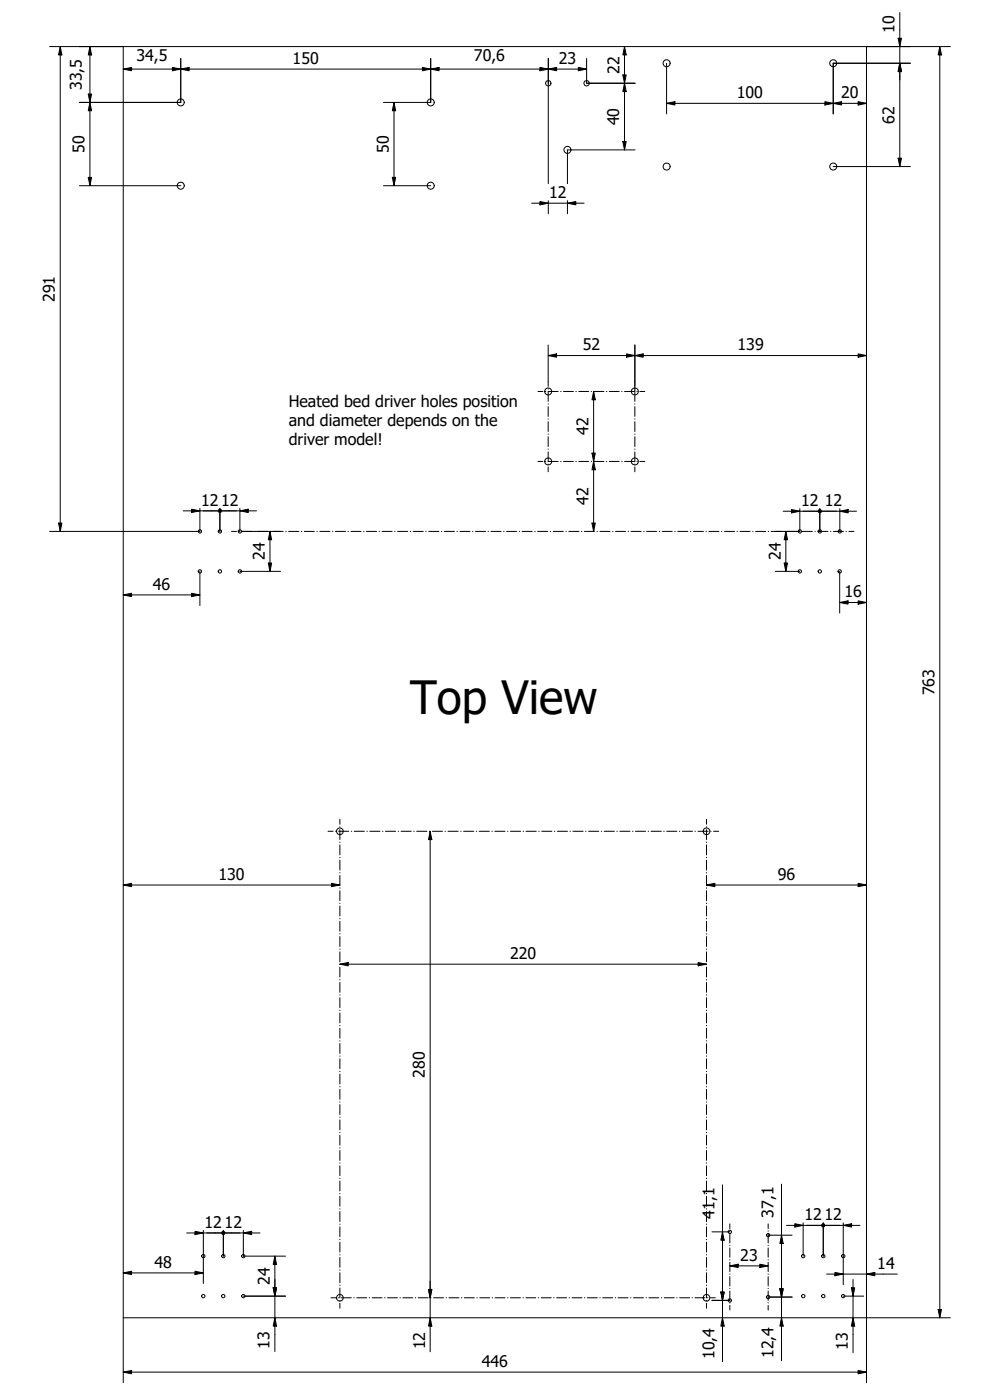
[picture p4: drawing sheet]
<svg xmlns="http://www.w3.org/2000/svg" width="297mm" height="420mm" viewBox="0 0 297 420" stroke-linecap="round" stroke-linejoin="round" font-family="sans-serif">
<!-- layer: Visible (ISO) -->
<g fill="none" stroke="#000" stroke-width=".3">
<path d="M37 14h223v381.5h-223z"/>
<circle cx="200" cy="19" r="1.05"/>
<circle cx="250" cy="19" r="1.05"/>
<circle cx="54.2" cy="30.7" r="1.05"/>
<circle cx="129.2" cy="30.7" r="1.05"/>
<circle cx="164.5" cy="25" r=".8"/>
<circle cx="176" cy="25" r=".8"/>
<circle cx="54.2" cy="55.7" r="1.05"/>
<circle cx="129.2" cy="55.7" r="1.05"/>
<circle cx="170.3" cy="45" r="1.05"/>
<circle cx="200" cy="50" r="1.05"/>
<circle cx="250" cy="50" r="1.05"/>
<circle cx="164.5" cy="117.5" r="1.05"/>
<circle cx="190.5" cy="117.5" r="1.05"/>
<circle cx="164.5" cy="138.5" r="1.05"/>
<circle cx="190.5" cy="138.5" r="1.05"/>
<circle cx="60" cy="159.5" r=".5"/>
<circle cx="66" cy="159.5" r=".5"/>
<circle cx="72" cy="159.5" r=".5"/>
<circle cx="240" cy="159.5" r=".5"/>
<circle cx="246" cy="159.5" r=".5"/>
<circle cx="252" cy="159.5" r=".5"/>
<circle cx="60" cy="171.5" r=".5"/>
<circle cx="66" cy="171.5" r=".5"/>
<circle cx="72" cy="171.5" r=".5"/>
<circle cx="240" cy="171.5" r=".5"/>
<circle cx="246" cy="171.5" r=".5"/>
<circle cx="251.9" cy="171.5" r=".5"/>
<circle cx="102" cy="249.5" r="1"/>
<circle cx="212" cy="249.5" r="1"/>
<circle cx="61" cy="377" r=".5"/>
<circle cx="67" cy="377" r=".5"/>
<circle cx="73" cy="377" r=".5"/>
<circle cx="219" cy="369.7" r=".5"/>
<circle cx="230.5" cy="370.7" r=".5"/>
<circle cx="241" cy="377" r=".5"/>
<circle cx="247" cy="377" r=".5"/>
<circle cx="253" cy="377" r=".5"/>
<circle cx="61" cy="389" r=".5"/>
<circle cx="67" cy="389" r=".5"/>
<circle cx="73" cy="389" r=".5"/>
<circle cx="102" cy="389.5" r="1"/>
<circle cx="212" cy="389.5" r="1"/>
<circle cx="219" cy="390.3" r=".5"/>
<circle cx="230.5" cy="389.3" r=".5"/>
<circle cx="241" cy="389" r=".5"/>
<circle cx="247" cy="389" r=".5"/>
<circle cx="253" cy="389" r=".5"/>
</g>
<!-- layer: Sketch Geometry (ISO) -->
<g fill="none" stroke="#000" stroke-width=".3">
<path d="M161.4 117.5h1.5M163.6 117.5h.2M164.5 114.5v1.4M164.5 116.7v.1M164.5 117.5v3M164.5 117.5h3M168.2 117.5h.1M169.1 117.5h2.9M172.8 117.5h.1M173.7 117.5h2.9M177.4 117.5h.1M178.2 117.5h3"/>
<path d="M181.9 117.5h.2M182.8 117.5h3M186.5 117.5h.1M187.4 117.5h3M190.5 114.5v1.4M190.5 116.7v.1M190.5 117.5v3M191.1 117.5h.1M192 117.5h1.5M161.4 138.5h1.5M163.6 138.5h.2M164.5 121.2v.1"/>
<path d="M164.5 122v3M164.5 125.7v.1M164.5 126.6v2.9M164.5 130.2v.1M164.5 131.1v2.9M164.5 134.7v.2M164.5 135.6v2.9M164.5 139.3v.1M164.5 138.5h3M168.2 138.5h.1M169.1 138.5h2.9M172.8 138.5h.1"/>
<path d="M173.7 138.5h2.9M177.4 138.5h.1M178.2 138.5h3M181.9 138.5h.2M182.8 138.5h3M186.5 138.5h.1M187.4 138.5h3M190.5 121.2v.1M190.5 122v3M190.5 125.7v.1M190.5 126.6v2.9M190.5 130.2v.1"/>
<path d="M190.5 131.1v2.9M190.5 134.7v.2M190.5 135.6v2.9M190.5 139.3v.1M191.1 138.5h.1M192 138.5h1.5M69.5 159.5h1.5M71.7 159.5h.2M72.6 159.5h3M76.4 159.5h.1M77.3 159.5h3M81.1 159.5h.1"/>
<path d="M81.9 159.5h3.1M85.7 159.5h.2M86.6 159.5h3M90.4 159.5h.1M91.3 159.5h3M95.1 159.5h.1M96 159.5h3M99.7 159.5h.2M100.6 159.5h3.1M104.4 159.5h.1M105.3 159.5h3M109.1 159.5h.1"/>
<path d="M110 159.5h3M113.7 159.5h.2M114.6 159.5h3.1M118.4 159.5h.1M119.3 159.5h3M123.1 159.5h.1M124 159.5h3M127.8 159.5h.1M128.6 159.5h3.1M132.4 159.5h.2M133.3 159.5h3M137.1 159.5h.1"/>
<path d="M138 159.5h3M141.8 159.5h.1M142.6 159.5h3.1M146.4 159.5h.2M147.3 159.5h3M151.1 159.5h.1M152 159.5h3M155.8 159.5h.1M156.7 159.5h3M160.4 159.5h.2M161.3 159.5h3.1M164.5 140.1v1.5"/>
<path d="M165.1 159.5h.1M166 159.5h3M169.8 159.5h.1M170.7 159.5h3M174.5 159.5h.1M175.3 159.5h3.1M179.1 159.5h.1M180 159.5h3M183.8 159.5h.1M184.7 159.5h3M188.5 159.5h.1M189.3 159.5h3.1"/>
<path d="M190.5 140.1v1.5M193.1 159.5h.2M194 159.5h3M197.8 159.5h.1M198.7 159.5h3M202.5 159.5h.1M203.4 159.5h3M207.1 159.5h.2M208 159.5h3M211.8 159.5h.1M212.7 159.5h3M216.5 159.5h.1"/>
<path d="M217.4 159.5h3M221.1 159.5h.2M222 159.5h3.1M225.8 159.5h.1M226.7 159.5h3M230.5 159.5h.1M231.4 159.5h3M235.2 159.5h.1M236 159.5h3.1M239.8 159.5h.2M240.7 159.5h3M244.5 159.5h.1"/>
<path d="M245.4 159.5h3M249.2 159.5h.1M250 159.5h3.1M253.8 159.5h.2M254.7 159.5h1.5M98.4 249.5h1.5M100.7 249.5h.1M101.6 249.5h3M102 245.9v1.5M102 248.1v.1M102 249v3M102 252.7v.1"/>
<path d="M102 253.6v2.9M102 257.3v.1M102 258.2v2.9M105.4 249.5h.1M106.3 249.5h3M110.1 249.5h.1M111 249.5h3M114.8 249.5h.1M115.7 249.5h3M119.5 249.5h.1M120.3 249.5h3.1M124.1 249.5h.2"/>
<path d="M125 249.5h3.1M128.8 249.5h.2M129.7 249.5h3.1M133.5 249.5h.2M134.4 249.5h3.1M138.2 249.5h.1M139.1 249.5h3M142.9 249.5h.1M143.8 249.5h3M147.6 249.5h.1M148.5 249.5h3M152.3 249.5h.1"/>
<path d="M153.2 249.5h3M157 249.5h.1M157.9 249.5h3M161.6 249.5h.2M162.5 249.5h3.1M166.3 249.5h.2M167.2 249.5h3.1M171 249.5h.2M171.9 249.5h3.1M175.7 249.5h.1M176.6 249.5h3M180.4 249.5h.1"/>
<path d="M181.3 249.5h3M185.1 249.5h.1M186 249.5h3M189.8 249.5h.1M190.7 249.5h3M194.5 249.5h.1M195.4 249.5h3M199.2 249.5h.1M200 249.5h3.1M203.8 249.5h.2M204.7 249.5h3.1M208.5 249.5h.2"/>
<path d="M209.4 249.5h3.1M212 245.9v1.5M212 248.1v.1M212 249v3M212 252.7v.1M212 253.6v2.9M212 257.3v.1M212 258.2v2.9M213.2 249.5h.1M214.1 249.5h1.5M102 261.9v.1M102 262.7v3"/>
<path d="M102 266.5v.1M102 267.3v3M102 271v.2M102 271.9v3M102 275.6v.2M102 276.5v3M212 261.9v.1M212 262.7v3M212 266.5v.1M212 267.3v3M212 271v.2M212 271.9v3"/>
<path d="M212 275.6v.2M212 276.5v3M102 280.2v.1M102 281.1v3M102 284.8v.1M102 285.7v2.9M102 289.4v.1M102 290.3v2.9M102 294v.1M102 294.8v3M102 298.6v.1M102 299.4v3"/>
<path d="M212 280.2v.1M212 281.1v3M212 284.8v.1M212 285.7v2.9M212 289.4v.1M212 290.3v2.9M212 294v.1M212 294.8v3M212 298.6v.1M212 299.4v3M102 303.1v.2M102 304v3"/>
<path d="M102 307.7v.2M102 308.6v3M102 312.3v.1M102 313.2v3M102 316.9v.1M102 317.8v2.9M212 303.1v.2M212 304v3M212 307.7v.2M212 308.6v3M212 312.3v.1M212 313.2v3"/>
<path d="M212 316.9v.1M212 317.8v2.9M102 321.5v.1M102 322.4v2.9M102 326.1v.1M102 326.9v3M102 330.7v.1M102 331.5v3M102 335.2v.2M102 336.1v3M102 339.8v.1M212 321.5v.1"/>
<path d="M212 322.4v2.9M212 326.1v.1M212 326.9v3M212 330.7v.1M212 331.5v3M212 335.2v.2M212 336.1v3M212 339.8v.1M102 340.7v3M102 344.4v.1M102 345.3v2.9M102 349v.1"/>
<path d="M102 349.9v2.9M102 353.6v.1M102 354.4v3M102 358.2v.1M102 359v3M212 340.7v3M212 344.4v.1M212 345.3v2.9M212 349v.1M212 349.9v2.9M212 353.6v.1M212 354.4v3"/>
<path d="M212 358.2v.1M212 359v3M102 362.8v.1M102 363.6v3M102 367.3v.2M102 368.2v3M102 371.9v.1M102 372.8v3M102 376.5v.1M102 377.4v2.9M212 362.8v.1M212 363.6v3"/>
<path d="M212 367.3v.2M212 368.2v3M212 371.9v.1M212 372.8v3M212 376.5v.1M212 377.4v2.9M219 367.3v1.4M219 369.4v.1M219 370.2v2.8M219 373.7v.1M219 374.5v2.8M219 378v.1"/>
<path d="M219 378.8v2.8M230.5 367.3v1.4M230.5 369.4v.1M230.5 370.2v2.8M230.5 373.7v.1M230.5 374.5v2.8M230.5 378v.1M230.5 378.8v2.8M99.3 389.5h1.5M101.5 389.5h.2M102 381.1v.1M102 382v2.9"/>
<path d="M102 385.7v.1M102 386.5v3M102 390.3v.1M102 391.1v1.5M102.4 389.5h3M106.2 389.5h.1M107 389.5h3M110.8 389.5h.1M111.6 389.5h3M115.4 389.5h.1M116.3 389.5h3M120 389.5h.1"/>
<path d="M120.9 389.5h3M124.6 389.5h.1M125.5 389.5h3M129.2 389.5h.1M130.1 389.5h3M133.8 389.5h.2M134.7 389.5h3M138.5 389.5h.1M139.3 389.5h3M143.1 389.5h.1M143.9 389.5h3M147.7 389.5h.1"/>
<path d="M148.6 389.5h2.9M152.3 389.5h.1M153.2 389.5h3M156.9 389.5h.1M157.8 389.5h3M161.5 389.5h.1M162.4 389.5h3M166.1 389.5h.2M167 389.5h3M170.7 389.5h.2M171.6 389.5h3M175.4 389.5h.1"/>
<path d="M176.2 389.5h3M180 389.5h.1M180.8 389.5h3M184.6 389.5h.1M185.5 389.5h2.9M189.2 389.5h.1M190.1 389.5h3M193.8 389.5h.1M194.7 389.5h3M198.4 389.5h.1M199.3 389.5h3M203 389.5h.2"/>
<path d="M203.9 389.5h3M207.7 389.5h.1M208.5 389.5h3M212 381.1v.1M212 382v2.9M212 385.7v.1M212 386.5v3M212 390.3v.1M212 391.1v1.5M212.3 389.5h.1M213.1 389.5h1.5M219 382.3v.1"/>
<path d="M219 383.1v2.8M219 386.6v.2M219 387.5v2.7M219 390.9v.2M219 391.8v1.4M230.5 382.3v.1M230.5 383.1v2.8M230.5 386.6v.2M230.5 387.5v2.7M230.5 390.9v.2M230.5 391.8v1.4"/>
</g>
<!-- layer: Dimension (ISO) -->
<g fill="none" stroke="#000" stroke-width=".3">
<path d="M14.9 14h22.1M18.1 14l.5 2.5h-1zM18.1 14v145.5M27 14l.5 2.5h-1zM27 14v41.7M54.2 17.6v13.1h-30.4M129.2 17.6v13.1h-14.2M164.5 17.6v37.5M176 17.6v7.4h14.6M187.4 14l.5 2.5h-1zM187.4 14v31M200 19v15.2"/>
<path d="M260 14h25.2M269.5 11.5h1l-.5 2.5zM270 19l.5 2.5h-1zM270 3.7v46.3M273.2 19h-23.2v15.2M282 14l.5 2.5h-1zM282 14v381.5M26.5 28.2h1l-.5 2.5zM27 30.7l.5 2.5h-1zM37 20.7l2.5-.5v1zM37 20.7h139M51.7 20.2l2.5 .5-2.5 .5z"/>
<path d="M54.2 20.7l2.5-.5v1zM118.2 30.7l.5 2.5h-1zM118.2 30.7v25M126.7 20.2l2.5 .5-2.5 .5zM129.2 20.7l2.5-.5v1zM162 20.2l2.5 .5-2.5 .5zM164.5 20.7l2.5-.5v1zM173.5 20.2l2.5 .5-2.5 .5zM186.9 22.5h1l-.5 2.5zM187.4 25l.5 2.5h-1zM200 31l2.5-.5v1zM200 31h60"/>
<path d="M247.5 30.5l2.5 .5-2.5 .5zM250 31l2.5-.5v1zM257.5 30.5l2.5 .5-2.5 .5zM23.8 55.7h30.4M26.5 53.2h1l-.5 2.5zM115 55.7h14.2M117.7 53.2h1l-.5 2.5zM186.9 42.5h1l-.5 2.5zM190.6 45h-20.3v10.1M250 50h23.2M269.5 47.5h1l-.5 2.5zM159.5 61h15.8"/>
<path d="M162 60.5l2.5 .5-2.5 .5zM164.5 60.2v4M170.3 61l2.5-.5v1zM170.3 60.2v4M164.5 106.7l2.5-.5v1zM164.5 103.5v11M164.5 106.7h95.5M178.1 117.5l.5 2.5h-1zM178.1 117.5v42M188 106.2l2.5 .5-2.5 .5zM190.5 106.7l2.5-.5v1zM190.5 103.5v14"/>
<path d="M257.5 106.2l2.5 .5-2.5 .5zM177.6 136h1l-.5 2.5zM178.1 138.5l.5 2.5h-1zM17.6 157h1l-.5 2.5zM55 153.3h22M57.5 152.8l2.5 .5-2.5 .5zM60 152.6v6.9h-45.1M66 152.6v6.9M72 153.3l2.5-.5v1zM72 152.6v6.9M72.5 159.5h11.7M81 159.5l.5 2.5h-1z"/>
<path d="M81 159.5v12M177.6 157h1l-.5 2.5zM235 153.4h22M235.8 159.5l.5 2.5h-1zM235.8 159.5v12M237.5 152.9l2.5 .5-2.5 .5zM240 152.7v6.8h-7.4M246 152.7v6.8M252 153.4l2.5-.5v1zM252 152.7v6.8M37 178.5l2.5-.5v1zM37 178.5h23"/>
<path d="M57.5 178l2.5 .5-2.5 .5zM60 171.5v10.2M72 171.5h12.2M80.5 169h1l-.5 2.5zM232.6 171.5h7.4M235.3 169h1l-.5 2.5zM251.9 171.5v12.5M251.9 180.8l2.5-.5v1zM251.9 180.8h8.1M257.5 180.3l2.5 .5-2.5 .5zM129.1 249.5v156.2M129.1 249.5l.5 2.5h-1z"/>
<path d="M37 265.6l2.5-.5v1zM37 265.6h65M99.5 265.1l2.5 .5-2.5 .5zM212 265.6l2.5-.5v1zM212 265.6h48M257.5 265.1l2.5 .5-2.5 .5zM102 289.4l2.5-.5v1zM102 289.4h110M209.5 288.9l2.5 .5-2.5 .5zM216.8 355.6v53M234.5 355.4v53M56 370h22"/>
<path d="M58.5 369.5l2.5 .5-2.5 .5zM61 369.3v15.9M67 369.3v7.7M73 370l2.5-.5v1zM73 369.3v7.7h12.7M82.5 377l.5 2.5h-1zM82.5 377v28.6M213.6 369.7h5.4M216.8 369.7l.5 2.5h-1zM219 379.9l2.5-.5v1zM219 379.9h11.5M228 379.4l2.5 .5-2.5 .5z"/>
<path d="M230.5 370.7h7.2M234.5 370.7l.5 2.5h-1zM236 367.8h22M238.5 367.3l2.5 .5-2.5 .5zM241 367v10M247 367v10M253 367.8l2.5-.5v1zM253 367v18.5M37 382l2.5-.5v1zM37 395.5v19.5M37 382h24M58.5 381.5l2.5 .5-2.5 .5z"/>
<path d="M73 389h12.7M82 386.5h1l-.5 2.5zM82.5 395.5l.5 2.5h-1zM128.6 387h1l-.5 2.5zM129.1 395.5l.5 2.5h-1zM213.6 390.3h5.4M216.3 387.8h1l-.5 2.5zM216.8 395.5l.5 2.5h-1zM230.5 389.3h7.2M234 386.8h1l-.5 2.5zM234.5 395.5l.5 2.5h-1zM248 382.4h21.2"/>
<path d="M250.5 381.9l2.5 .5-2.5 .5zM253 389h6.1M255.4 386.5h1l-.5 2.5zM255.9 395.5l.5 2.5h-1zM255.9 384v22M260 382.4l2.5-.5v1zM281.5 393h1l-.5 2.5zM285.2 395.5h-25.2v19.5M37 411.8l2.5-.5v1zM37 411.8h223M257.5 411.3l2.5 .5-2.5 .5z"/>
</g>
<g fill="#000">
<path d="M18.1 14l.5 2.5h-1z" fill-rule="evenodd"/>
<path d="M27 14l.5 2.5h-1z" fill-rule="evenodd"/>
<path d="M187.4 14l.5 2.5h-1z" fill-rule="evenodd"/>
<path d="M269.5 11.5h1l-.5 2.5z" fill-rule="evenodd"/>
<path d="M282 14l.5 2.5h-1z" fill-rule="evenodd"/>
<path d="M26.5 28.2h1l-.5 2.5z" fill-rule="evenodd"/>
<path d="M27 30.7l.5 2.5h-1z" fill-rule="evenodd"/>
<path d="M37 20.7l2.5-.5v1z" fill-rule="evenodd"/>
<path d="M51.7 20.2l2.5 .5-2.5 .5z" fill-rule="evenodd"/>
<path d="M54.2 20.7l2.5-.5v1z" fill-rule="evenodd"/>
<path d="M118.2 30.7l.5 2.5h-1z" fill-rule="evenodd"/>
<path d="M126.7 20.2l2.5 .5-2.5 .5z" fill-rule="evenodd"/>
<path d="M129.2 20.7l2.5-.5v1z" fill-rule="evenodd"/>
<path d="M162 20.2l2.5 .5-2.5 .5z" fill-rule="evenodd"/>
<path d="M164.5 20.7l2.5-.5v1z" fill-rule="evenodd"/>
<path d="M173.5 20.2l2.5 .5-2.5 .5z" fill-rule="evenodd"/>
<path d="M186.9 22.5h1l-.5 2.5z" fill-rule="evenodd"/>
<path d="M187.4 25l.5 2.5h-1z" fill-rule="evenodd"/>
<path d="M200 31l2.5-.5v1z" fill-rule="evenodd"/>
<path d="M247.5 30.5l2.5 .5-2.5 .5z" fill-rule="evenodd"/>
<path d="M250 31l2.5-.5v1z" fill-rule="evenodd"/>
<path d="M257.5 30.5l2.5 .5-2.5 .5z" fill-rule="evenodd"/>
<path d="M270 19l.5 2.5h-1z" fill-rule="evenodd"/>
<path d="M270 19l.5 2.5h-1z" fill-rule="evenodd"/>
<path d="M26.5 53.2h1l-.5 2.5z" fill-rule="evenodd"/>
<path d="M117.7 53.2h1l-.5 2.5z" fill-rule="evenodd"/>
<path d="M186.9 42.5h1l-.5 2.5z" fill-rule="evenodd"/>
<path d="M269.5 47.5h1l-.5 2.5z" fill-rule="evenodd"/>
<path d="M162 60.5l2.5 .5-2.5 .5z" fill-rule="evenodd"/>
<path d="M170.3 61l2.5-.5v1z" fill-rule="evenodd"/>
<path d="M164.5 106.7l2.5-.5v1z" fill-rule="evenodd"/>
<path d="M178.1 117.5l.5 2.5h-1z" fill-rule="evenodd"/>
<path d="M188 106.2l2.5 .5-2.5 .5z" fill-rule="evenodd"/>
<path d="M190.5 106.7l2.5-.5v1z" fill-rule="evenodd"/>
<path d="M257.5 106.2l2.5 .5-2.5 .5z" fill-rule="evenodd"/>
<path d="M177.6 136h1l-.5 2.5z" fill-rule="evenodd"/>
<path d="M17.6 157h1l-.5 2.5z" fill-rule="evenodd"/>
<path d="M57.5 152.8l2.5 .5-2.5 .5z" fill-rule="evenodd"/>
<path d="M72 153.3l2.5-.5v1z" fill-rule="evenodd"/>
<path d="M177.6 157h1l-.5 2.5z" fill-rule="evenodd"/>
<path d="M178.1 138.5l.5 2.5h-1z" fill-rule="evenodd"/>
<path d="M237.5 152.9l2.5 .5-2.5 .5z" fill-rule="evenodd"/>
<path d="M252 153.4l2.5-.5v1z" fill-rule="evenodd"/>
<path d="M37 178.5l2.5-.5v1z" fill-rule="evenodd"/>
<path d="M57.5 178l2.5 .5-2.5 .5z" fill-rule="evenodd"/>
<path d="M80.5 169h1l-.5 2.5z" fill-rule="evenodd"/>
<path d="M81 159.5l.5 2.5h-1z" fill-rule="evenodd"/>
<path d="M235.3 169h1l-.5 2.5z" fill-rule="evenodd"/>
<path d="M235.8 159.5l.5 2.5h-1z" fill-rule="evenodd"/>
<path d="M251.9 180.8l2.5-.5v1z" fill-rule="evenodd"/>
<path d="M257.5 180.3l2.5 .5-2.5 .5z" fill-rule="evenodd"/>
<path d="M129.1 249.5l.5 2.5h-1z" fill-rule="evenodd"/>
<path d="M37 265.6l2.5-.5v1z" fill-rule="evenodd"/>
<path d="M99.5 265.1l2.5 .5-2.5 .5z" fill-rule="evenodd"/>
<path d="M212 265.6l2.5-.5v1z" fill-rule="evenodd"/>
<path d="M257.5 265.1l2.5 .5-2.5 .5z" fill-rule="evenodd"/>
<path d="M102 289.4l2.5-.5v1z" fill-rule="evenodd"/>
<path d="M209.5 288.9l2.5 .5-2.5 .5z" fill-rule="evenodd"/>
<path d="M58.5 369.5l2.5 .5-2.5 .5z" fill-rule="evenodd"/>
<path d="M73 370l2.5-.5v1z" fill-rule="evenodd"/>
<path d="M82.5 377l.5 2.5h-1z" fill-rule="evenodd"/>
<path d="M216.8 369.7l.5 2.5h-1z" fill-rule="evenodd"/>
<path d="M219 379.9l2.5-.5v1z" fill-rule="evenodd"/>
<path d="M234.5 370.7l.5 2.5h-1z" fill-rule="evenodd"/>
<path d="M238.5 367.3l2.5 .5-2.5 .5z" fill-rule="evenodd"/>
<path d="M253 367.8l2.5-.5v1z" fill-rule="evenodd"/>
<path d="M37 382l2.5-.5v1z" fill-rule="evenodd"/>
<path d="M58.5 381.5l2.5 .5-2.5 .5z" fill-rule="evenodd"/>
<path d="M82 386.5h1l-.5 2.5z" fill-rule="evenodd"/>
<path d="M82 386.5h1l-.5 2.5z" fill-rule="evenodd"/>
<path d="M82.5 395.5l.5 2.5h-1z" fill-rule="evenodd"/>
<path d="M128.6 387h1l-.5 2.5z" fill-rule="evenodd"/>
<path d="M128.6 387h1l-.5 2.5z" fill-rule="evenodd"/>
<path d="M129.1 395.5l.5 2.5h-1z" fill-rule="evenodd"/>
<path d="M216.3 387.8h1l-.5 2.5z" fill-rule="evenodd"/>
<path d="M216.3 387.8h1l-.5 2.5z" fill-rule="evenodd"/>
<path d="M216.8 395.5l.5 2.5h-1z" fill-rule="evenodd"/>
<path d="M228 379.4l2.5 .5-2.5 .5z" fill-rule="evenodd"/>
<path d="M234 386.8h1l-.5 2.5z" fill-rule="evenodd"/>
<path d="M234 386.8h1l-.5 2.5z" fill-rule="evenodd"/>
<path d="M234.5 395.5l.5 2.5h-1z" fill-rule="evenodd"/>
<path d="M250.5 381.9l2.5 .5-2.5 .5z" fill-rule="evenodd"/>
<path d="M255.4 386.5h1l-.5 2.5z" fill-rule="evenodd"/>
<path d="M255.9 395.5l.5 2.5h-1z" fill-rule="evenodd"/>
<path d="M260 382.4l2.5-.5v1z" fill-rule="evenodd"/>
<path d="M281.5 393h1l-.5 2.5z" fill-rule="evenodd"/>
<path d="M37 411.8l2.5-.5v1z" fill-rule="evenodd"/>
<path d="M257.5 411.3l2.5 .5-2.5 .5z" fill-rule="evenodd"/>
<circle cx="66" cy="153.3" r=".62"/>
<circle cx="246" cy="153.4" r=".63"/>
<circle cx="67" cy="370" r=".62"/>
<circle cx="247" cy="367.8" r=".62"/>
</g>
<text font-size="13.8" x="123" y="214.4">Top View</text>
<g font-size="4.8">
<text x="268.4" y="9.8" transform="rotate(-90 268.4 9.8)">10</text>
<text x="40.9" y="18.3">34,5</text>
<text x="87.8" y="19.1">150</text>
<text x="142.2" y="18.3">70,6</text>
<text x="167.6" y="19.1">23</text>
<text x="185.9" y="22.1" transform="rotate(-90 185.9 22.1)">22</text>
<text x="24.6" y="27" transform="rotate(-90 24.6 27)">33,5</text>
<text x="221.1" y="29.4">100</text>
<text x="252.4" y="29.4">20</text>
<text x="185.8" y="37.6" transform="rotate(-90 185.8 37.6)">40</text>
<text x="268.4" y="37.1" transform="rotate(-90 268.4 37.1)">62</text>
<text x="25.4" y="45.9" transform="rotate(-90 25.4 45.9)">50</text>
<text x="116.6" y="45.9" transform="rotate(-90 116.6 45.9)">50</text>
<text x="164.8" y="59.5">12</text>
<text x="16.5" y="90.7" transform="rotate(-90 16.5 90.7)">291</text>
<text x="174.9" y="105.1">52</text>
<text x="221.3" y="105.1">139</text>
<text x="86.6" y="122">Heated bed driver holes position</text>
<text x="86.6" y="127.8">and diameter depends on the</text>
<text x="176.6" y="130.6" transform="rotate(-90 176.6 130.6)">42</text>
<text x="86.6" y="133.6">driver model!</text>
<text x="60.3" y="151.8">1212</text>
<text x="176.6" y="151.6" transform="rotate(-90 176.6 151.6)">42</text>
<text x="240.4" y="151.9">12</text>
<text x="247.4" y="151.9">12</text>
<text x="79.5" y="168.1" transform="rotate(-90 79.5 168.1)">24</text>
<text x="234.3" y="168.1" transform="rotate(-90 234.3 168.1)">24</text>
<text x="45.9" y="176.9">46</text>
<text x="253.3" y="179.2">16</text>
<text x="280.4" y="208.7" transform="rotate(-90 280.4 208.7)">763</text>
<text x="65.5" y="264">130</text>
<text x="233.4" y="264">96</text>
<text x="153" y="287.8">220</text>
<text x="127.5" y="323.4" transform="rotate(-90 127.5 323.4)">280</text>
<text x="214.4" y="365.7" transform="rotate(-90 214.4 365.7)">41,1</text>
<text x="232.1" y="365.5" transform="rotate(-90 232.1 365.5)">37,1</text>
<text x="61.4" y="368.5">1212</text>
<text x="241.4" y="366.2">1212</text>
<text x="46.4" y="380.4">48</text>
<text x="222.1" y="378.3">23</text>
<text x="263.2" y="380.8">14</text>
<text x="81" y="385.6" transform="rotate(-90 81 385.6)">24</text>
<text x="80.9" y="404.9" transform="rotate(-90 80.9 404.9)">13</text>
<text x="127.5" y="405" transform="rotate(-90 127.5 405)">12</text>
<text x="214.4" y="407.9" transform="rotate(-90 214.4 407.9)">10,4</text>
<text x="232.1" y="407.6" transform="rotate(-90 232.1 407.6)">12,4</text>
<text x="254.3" y="405.2" transform="rotate(-90 254.3 405.2)">13</text>
<text x="144.5" y="410.2">446</text>
</g>
</svg>
